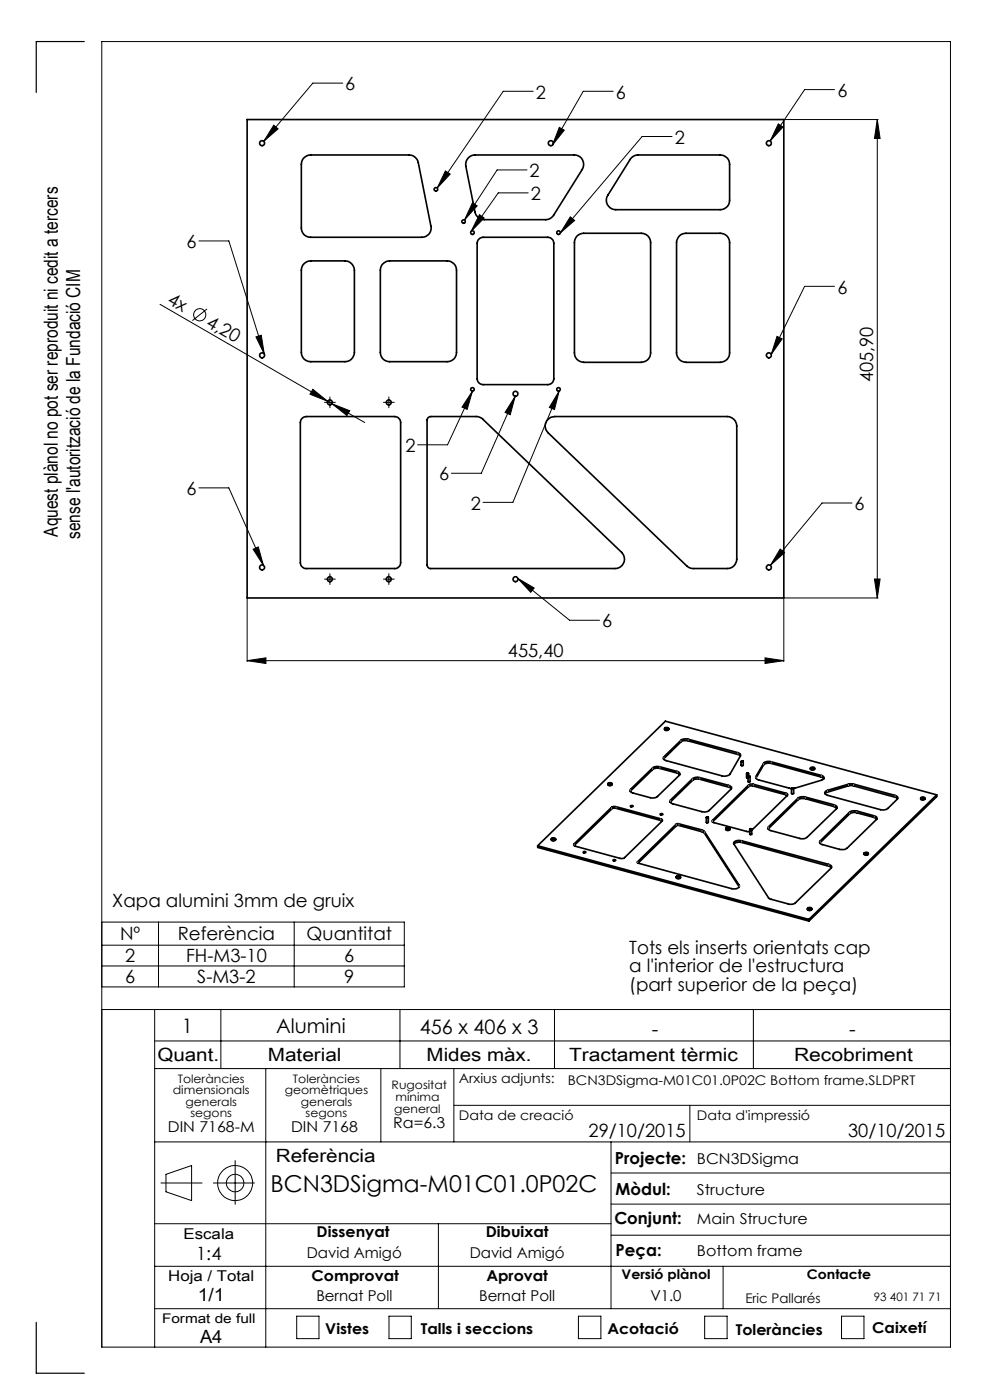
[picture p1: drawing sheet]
<svg xmlns="http://www.w3.org/2000/svg" width="210mm" height="297mm" viewBox="0 0 210 297" stroke-linecap="round" stroke-linejoin="round" font-family="sans-serif">
<g fill="none" stroke="#000" stroke-width=".21">
<path d="M72.7 17.6h-6.3l-10.4 12.4M113.1 19.4h-6.3l-14.1 20.5M130.1 19.4h-6.4l-6.5 11.4M177 19h-6.3l-7.3 10.9M58.1 26.6l.9 .7-3 2.7zM94.5 36.3l1 .6-2.8 3zM111.8 36.1h-6.4l-6.9 10.6M118.6 27l1.1 .6-2.5 3.2zM142.6 29h-6.4l-17.3 20.4M165.1 26.3l1 .6-2.7 3zM166.5 25.4h19.8M186.1 25.4v101.5"/>
<path d="M186.1 25.4l.6 4h-1.2zM42.2 51.1h6.3l7.6 24M100.2 43l1 .7-2.7 3zM101.7 45.5l1 .7-2.8 2.9zM112 40.9h-6.3l-5.8 8.2M121 46l.9 .8-3 2.6zM33.9 64.6l36.5 21.1M43.9 65.5l-3.1 2.5M54.3 71.5l1.1-.4 .7 4zM164.8 71.4l1.1 .5-2.3 3.3zM177 60.7h-6.3l-7.1 14.5M66.4 82.6l3.1 2.5-3.7-1.5z"/>
<path d="M69.4 85.4h1.2M70 84.7v1.3M70.4 85.7l7 3.9M70.4 85.7l3.8 1.4-.6 1.1zM100.2 83l-1.1 3.9-1.1-.5zM100.2 83l-5.3 11.4h-6.3M109.3 84.1l-1.1 3.9-1.1-.5zM109.3 84.1l-7.2 16.3h-6.4M118.6 83l-1 3.9-1.1-.5zM118.6 83l-9.8 23.6h-6.4M42.2 103.5h6.3l7.4 16.4M53.7 116.5l1.1-.5 1.1 3.9z"/>
<path d="M165.5 116.5l.9 .8-3 2.6zM180.7 106.7h-6.3l-11 13.2M52.4 127.1v13.2M109.8 122.7l3.5 2-.7 1zM109.8 122.7l11 8.9h6.4M162.3 139.6l4 .6-4 .6zM166.3 127.1v13.2M166.5 126.9h19.8M185.5 122.8h1.2l-.6 4.1zM52.4 140.2l4-.6v1.2zM52.4 140.2h113.9M21.6 195.6h64.2v13.8h-64.2"/>
<path d="M33.6 195.6v13.8M62.4 195.6v13.8M21.6 214.2h180M21.6 200.5h64.2M21.6 204.9h64.2M32.8 214.2v71.6M46.8 214.2v12.5M84.8 214.2v12.5M117.6 214.2v12.5M159.8 214.2v12.5M32.8 220.8h168.8M32.8 226.7h168.8"/>
<path d="M56.4 226.7v59.1M80.8 226.7v15.5M96.3 226.7v15.5M96.3 234.5h105.3M146.3 234.5v7.7M32.8 259.6h96.8M32.8 242.2h168.8M34.1 251h8.8M35.2 249.1l5.4-1.8v7.4l-5.4-1.9zM45.3 251h8.7M49.9 246.2v9.3M93 259.6v18"/>
<path d="M129.6 242.2v35.4M129.6 255.4h72M129.6 248.8h72M32.8 277.6h168.8M32.8 268.6h168.8M62.9 279.2h4.8v4.8h-4.8zM82.5 279.2h4.7v4.8h-4.7zM122.7 279.2h4.8v4.8h-4.8zM129.6 262h72M149.5 279.2h4.7v4.8h-4.7zM153.4 268.6v9M178.5 279.2h4.8v4.8h-4.8z"/>
<path d="M21.6 285.8h180v-277h-180v277"/>
<circle cx="42.4" cy="66.8" r="1.3"/>
<circle cx="49.9" cy="251" r="3.7"/>
<circle cx="49.9" cy="251" r="1.86"/>
</g>
<path d="M141.5 154.8l-.3 .1 .4 .1-.1-.2M117.5 178.2l-.3 .1 .4 .1-.1-.2M129.5 166.5l-.3 .1 .4 .1-.1-.2M154.5 176l-.3 .1 .4 .1-.1-.2M172.5 163.2l-.3 .1 .3 .1v-.2M195.8 169.6l-.3 .1h.4l-.1-.1M144 186.3l-.3 .1h.4l-.1-.1M171.8 193l-.3 .1 .4 .1-.1-.2M183.8 181.3l-.3 .1h.4l-.1-.1" fill="none" stroke="#000" stroke-width=".21" stroke-dasharray="1.3 .6" stroke-dashoffset=".5" stroke-linecap="butt"/>
<g fill="none" stroke="#000" stroke-width=".21" stroke-dasharray="15.2 1.3 1.3 1.3">
<path d="M69.4 85.4h-.6M70 84.7v-.5M70 86v.5M70.6 85.4h.5M81.9 85.4h-.6M82.5 85.4h.6M82.5 85.4v-.7M82.5 85.4h-.6M82.5 85.4v.6M82.5 84.7v-.5M82.5 86v.5M83.1 85.4h.5"/>
<path d="M69.4 122.9h-.6M70 122.9h.6M70 122.9v-.7M70 122.9h-.6M70 122.9v.6M70 122.2v-.5M70 123.5v.5M70.6 122.9h.5M81.9 122.9h-.6M82.5 122.9h.6M82.5 122.9v-.7M82.5 122.9h-.6"/>
<path d="M82.5 122.9v.6M82.5 122.2v-.5M82.5 123.5v.5M83.1 122.9h.5"/>
</g>
<path d="M17.9 8.8h-10.2v10.8M7.7 280.5v10.8h10.2" fill="none" stroke="#000" stroke-width=".25"/>
<g fill="#000">
<path d="M58.1 26.6l.9 .7-3 2.7zM165.1 26.3l1 .6-2.7 3zM165.5 116.5l.9 .8-3 2.6zM53.7 116.5l1.1-.5 1.1 3.9zM121 46l.9 .8-3 2.6zM101.7 45.5l1 .7-2.8 2.9zM118.6 83l-1 3.9-1.1-.5zM100.2 83l-1.1 3.9-1.1-.5zM94.5 36.3l1 .6-2.8 3zM100.2 43l1 .7-2.7 3zM109.3 84.1l-1.1 3.9-1.1-.5zM118.6 27l1.1 .6-2.5 3.2zM164.8 71.4l1.1 .5-2.3 3.3zM109.8 122.7l3.5 2-.7 1zM54.3 71.5l1.1-.4 .7 4z"/>
<path d="M186.1 25.4l.6 4h-1.2zM185.5 122.8h1.2l-.6 4.1z"/>
<path d="M70.4 85.7l3.2 2.5 .6-1.1zM66.4 82.6l-.6 1 3.7 1.5z"/>
<path d="M162.3 139.6l4 .6-4 .6zM52.4 140.2l4-.6v1.2z"/>
</g>
<g fill="none" stroke="#000" stroke-width=".35">
<path d="M52.4 25.4h113.9v101.5h-113.9zM64.5 33.5a1.92 1.92 0 0 1 1.4-.6h20.8a2.03 2.03 0 0 1 2 1.6l2.7 13.5a1.93 1.93 0 0 1-1.9 2.3h-23.6a1.93 1.93 0 0 1-2-1.9v-13.5l.2-.8zM99.6 33.3l.7-.4h.5h21a2.02 2.02 0 0 1 1.7 3l-6.1 9.7a2 2 0 0 1-1.7 1h-13a2.03 2.03 0 0 1-1.9-1.6l-2-9.7a2.08 2.08 0 0 1 .8-2zM133.8 33.6l.6-.5 .7-.2h17.7a1.99 1.99 0 0 1 2 2v7.6a1.99 1.99 0 0 1-2 2h-22.2a1.99 1.99 0 0 1-1.7-3.1zM64.5 55.9a1.92 1.92 0 0 1 1.4-.6h7.3a2.05 2.05 0 0 1 2 2.1v17.4a1.99 1.99 0 0 1-2 1.9h-7.3a1.93 1.93 0 0 1-2-1.9v-17.4l.2-.8zM81.2 55.9a1.92 1.92 0 0 1 1.5-.6h12.1a1.99 1.99 0 0 1 2 2.1v17.4a1.93 1.93 0 0 1-2 1.9h-12.1a1.93 1.93 0 0 1-2-1.9v-17.4l.1-.8zM101.4 50.9l.4-.4 .7-.2h13.7a1.33 1.33 0 0 1 1.3 1.3v28.8a1.26 1.26 0 0 1-1.3 1.2h-13.7a1.26 1.26 0 0 1-1.3-1.2v-28.8zM122.4 50.1l.7-.5 .7-.1h12.2a1.93 1.93 0 0 1 2 2v23.4a1.99 1.99 0 0 1-2 2h-12.2a1.99 1.99 0 0 1-2-2v-23.4l.2-.8zM144.1 50.1l.6-.5 .8-.1h7.3a1.93 1.93 0 0 1 2 2v23.4a1.99 1.99 0 0 1-2 2h-7.3a2.05 2.05 0 0 1-2-2v-23.4l.2-.8zM63.9 88.9l.4-.3 .7-.2h18.7a1.33 1.33 0 0 1 1.3 1.2v29.8a1.26 1.26 0 0 1-1.3 1.2h-18.7a1.26 1.26 0 0 1-1.3-1.2v-29.8zM90.8 88.6l.6-.2h9.8l.9 .3 29.8 28.5a1.99 1.99 0 0 1 .4 2.2 1.99 1.99 0 0 1-1.8 1.2h-39.1a.78 .78 0 0 1-.8-.7v-30.8zM116.1 89.1a1.87 1.87 0 0 1 1.6-.7h36.6a2.05 2.05 0 0 1 2 2v28.2a1.99 1.99 0 0 1-2 2h-7.4l-1.2-.5-29.4-28.3a1.99 1.99 0 0 1-.2-2.7z"/>
<path d="M141 154.5a.44 .44 0 0 0 .4 .5 .44 .44 0 0 0 .5-.5M141 154.4a.49 .49 0 0 1 .8 .3 .55 .55 0 0 1-.8-.2zM141.2 154.5l.4 .1zM114.1 179.4l57.5 15.6M114.1 179.4v.4l57.5 15.6M116.9 178a.46 .46 0 0 0 .5 .4 .46 .46 0 0 0 .5-.4M117.1 177.8a.41 .41 0 0 1 .4-.1 .41 .41 0 0 1 .3 .4 .57 .57 0 0 1-.9-.2zM117.2 177.9l.4 .1-.2 .1zM121.8 179l8.2-7.9h.7l9.5 2.6a.3 .3 0 0 1 .3 .1 .3 .3 0 0 1-.1 .4l-8.2 7.9h-.6l-9.5-2.6a.3 .3 0 0 1-.4-.1 .3 .3 0 0 1 .1-.4zM128.9 166.3a.46 .46 0 0 0 .5 .4 .46 .46 0 0 0 .5-.4M129 166.2a.57 .57 0 0 1 .9 .1 .46 .46 0 0 1-.5 .2 .46 .46 0 0 1-.4-.3zM129.3 166.2l.3 .1h-.3z"/>
<path d="M133.7 171a.25 .25 0 0 1 .3-.2 .25 .25 0 0 1 .2 .3l-.4 .1zM133.8 167.4l4.6-4.5a1.8 1.8 0 0 1 1.5-.2l3.7 1a.52 .52 0 0 1 .5 .2 .52 .52 0 0 1 0 .6l-4.6 4.5a1.8 1.8 0 0 1-1.6 .2l-3.6-1a.52 .52 0 0 1-.5-.2 .52 .52 0 0 1 0-.6zM140.1 172.6h.4a.25 .25 0 0 1-.2 .3 .25 .25 0 0 1-.2-.2zM140.4 174.2l-9.7-2.7h-.7l-8.2 7.9M140.8 160.5l3.6-3.4a1.8 1.8 0 0 1 1.5-.3l10.6 2.9a.54 .54 0 0 1 .6 .7l-2.3 3.8a1.82 1.82 0 0 1-1.6 .4l-11.9-3.2a.49 .49 0 0 1-.5-.3 .49 .49 0 0 1 0-.6zM142.2 169.7l4.7-4.5a1.8 1.8 0 0 1 1.5-.2l6.2 1.6a.49 .49 0 0 1 .5 .3 .49 .49 0 0 1-.1 .5l-4.6 4.5a1.85 1.85 0 0 1-1.5 .3l-6.2-1.7a.52 .52 0 0 1-.5-.2 .52 .52 0 0 1 0-.6zM144.2 164.4l-.6-.4-3.7-1a1.8 1.8 0 0 0-1.5 .3l-4.7 4.6M149.8 173.4v1.1l.2 .1 .2-.1v-1.1M149.9 173.3l-.1 .2a.2 .2 0 0 0 .3 .1 .2 .2 0 0 0 .1-.2l-.1-.1M149.9 173.3l.3 .1zM154 175.8a.44 .44 0 0 0 .4 .4 .44 .44 0 0 0 .4-.4M154 175.7a.46 .46 0 0 1 .5-.2 .46 .46 0 0 1 .3 .4 .47 .47 0 0 1-.8-.2z"/>
<path d="M155.1 167.3l-.5-.3-6.2-1.7a1.8 1.8 0 0 0-1.5 .3l-4.7 4.6M155.7 178.7a1.66 1.66 0 0 1 1.6-.3l18.5 5a.52 .52 0 0 1 .5 .2 .52 .52 0 0 1 0 .6l-7.6 7.3a1.53 1.53 0 0 1-1.5 .3l-4.1-1.2-7.4-11.5zM155.7 179.1a1.78 1.78 0 0 1 1.6-.4l18.5 5.1 .6 .3M157.1 160.4l-.4-.3-10.8-2.9a1.8 1.8 0 0 0-1.5 .2l-3.6 3.6M157.2 161.6v.7l.1 .2 .4-.2v-.7M157.3 161.5h.3zM157.3 161.5h.1M157.6 161.5h.1l-.3 .2-.1-.2M158.4 164.1v.9h.3M158.5 164l-.1 .1 .1 .1h.3l-.1-.2M158.5 164l.2 .1h-.2zM158.7 164.8l.1 1.1 .3-.1v-1"/>
<path d="M158.7 164.7h.3zM158.8 164.1l-.1 .7h.4l-.1-.1M159 175.9v1.1l.2 .1 .3-.1v-1.1M159.1 175.9h.3zM159.1 175.8l-.1 .1 .2 .1h.3l-.2-.2M160.3 165.1l1.7-2.8a1.71 1.71 0 0 1 1.6-.3l10.6 2.8 .6 .4M162 161.8l.6-.2 .7-.1 10.9 3a.52 .52 0 0 1 .6 .5 .52 .52 0 0 1-.6 .5l-5.9 1.8v1l-.3 .1-.1-.1v-1l-7-1.9a.56 .56 0 0 1-.6-.7zM163 175.4l6.3-6.1a1.85 1.85 0 0 1 1.5-.2l6.2 1.6a.52 .52 0 0 1 .5 .3 .52 .52 0 0 1-.1 .6l-6.2 6a1.58 1.58 0 0 1-1.5 .3l-6.2-1.7a.52 .52 0 0 1-.5-.2 .52 .52 0 0 1 0-.6zM167 168.8a.3 .3 0 0 0 0-.4 .3 .3 0 0 0-.3-.1l-7.1-2-.6 .1-7.9 7.6a.32 .32 0 0 0 0 .4 .32 .32 0 0 0 .3 .1l7.2 2 .4-.1M167 168.8l-7.5-2.1-.5 .1-7.9 7.6M167 168.8l-7.5 7.3M168 167.2l-.1 .1 .2 .1 .2-.1-.1-.1"/>
<path d="M168 167.2h.3zM171.9 163a.44 .44 0 0 0 .4 .4 .44 .44 0 0 0 .5-.4M171.9 162.9a.45 .45 0 0 1 .5-.2 .45 .45 0 0 1 .4 .4 .49 .49 0 0 1-.9-.2zM173.9 178.5l6.3-6.2a1.85 1.85 0 0 1 1.6-.3l3.6 1.1a.49 .49 0 0 1 .5 .2 .49 .49 0 0 1 0 .5l-6.2 6.1a1.85 1.85 0 0 1-1.6 .3l-3.8-1.1-.4-.2zM175 168.4l.5-.3 4.5-1.4 .8-.1 9.2 2.6 .4 .2M175.2 167.8l5.3-1.5 9.3 2.4a.52 .52 0 0 1 .5 .3 .52 .52 0 0 1 0 .5l-2 2a1.92 1.92 0 0 1-1.5 .3l-11.2-3.1a.5 .5 0 0 1-.6-.2 .5 .5 0 0 1 .2-.7zM177.5 171.4l-.5-.3-6.2-1.7a1.85 1.85 0 0 0-1.5 .3l-6.4 6.2M186 173.8l-.6-.4-3.6-1a1.85 1.85 0 0 0-1.6 .3l-6.3 6.2M195.3 169.3a.44 .44 0 0 0 .4 .4 .44 .44 0 0 0 .5-.4M195.3 169.2a.46 .46 0 0 1 .5-.1 .46 .46 0 0 1 .3 .3 .47 .47 0 0 1-.8-.2zM198.7 168.6l-57.6-15.6-27 26.4M198.7 168.6l-27.1 26.4"/>
<path d="M198.7 168.6v.4l-27.1 26.4M123.7 180.7a.29 .29 0 0 1 .3-.1 .29 .29 0 0 1 .2 .3 .3 .3 0 0 1-.3 .1 .3 .3 0 0 1-.2-.3zM130 182.4a.34 .34 0 0 1 .6 .2 .34 .34 0 0 1-.6-.2zM135.2 182.9l8.3-8.1 .4-.1 5 1.4 .5 .3 7.4 11.4a.98 .98 0 0 1-1.4 .8l-20.1-5.5zM135.3 183.1l8.2-7.9 .4-.1 5.5 1.6 7.4 11.5M143.4 186a.46 .46 0 0 0 .5 .4 .46 .46 0 0 0 .5-.4M143.6 185.8a.41 .41 0 0 1 .4-.1 .41 .41 0 0 1 .3 .4 .45 .45 0 0 1-.5 .2 .45 .45 0 0 1-.3-.4zM143.8 185.9l.3 .1-.3 .1zM171.3 192.8a.46 .46 0 0 0 .4 .4 .46 .46 0 0 0 .5-.4M171.3 192.6a.43 .43 0 0 1 .5-.1 .43 .43 0 0 1 .3 .4 .57 .57 0 0 1-.8-.2zM171.6 195v.4M183.3 181a.55 .55 0 0 1 .9 .1 .61 .61 0 0 1-.9-.1z"/>
<path d="M183.3 181a.46 .46 0 0 0 .4 .4 .46 .46 0 0 0 .5-.4M183.6 181l.2-.1 .1 .2z"/>
<circle cx="55.6" cy="30.4" r=".53"/>
<circle cx="116.8" cy="30.4" r=".53"/>
<circle cx="163.1" cy="30.4" r=".52"/>
<circle cx="92.5" cy="40.2" r=".37"/>
<circle cx="98.3" cy="47" r=".37"/>
<circle cx="100.2" cy="49.3" r=".39"/>
<circle cx="118.5" cy="49.4" r=".38"/>
<circle cx="55.6" cy="75.4" r=".54"/>
<circle cx="163.1" cy="75.4" r=".53"/>
<circle cx="70" cy="85.4" r=".52"/>
<circle cx="82.5" cy="85.4" r=".52"/>
<circle cx="100.2" cy="82.6" r=".38"/>
<circle cx="109.3" cy="83.5" r=".52"/>
<circle cx="118.5" cy="82.6" r=".37"/>
<circle cx="55.6" cy="120.4" r=".53"/>
<circle cx="70" cy="122.9" r=".52"/>
<circle cx="82.5" cy="122.9" r=".52"/>
<circle cx="109.3" cy="122.9" r=".52"/>
<circle cx="163.1" cy="120.4" r=".52"/>
<circle cx="154.4" cy="175.8" r=".13"/>
<circle cx="172.4" cy="163" r=".15"/>
<circle cx="195.8" cy="169.3" r=".13"/>
<circle cx="171.8" cy="192.7" r=".14"/>
</g>
<g fill="none" stroke="#808080" stroke-width=".21" stroke-dasharray="6.3 1.3 1.3 1.3 1.3 1.3">
<path d="M144.4 157.4v-.3M146 156.8v.3M156.5 160v-.3M121.8 179v.3M129.7 171.6v-.3M130.7 171.1v.3M133.8 167.4v.3M138.4 163.2v-.3M140 162.7v.3M140.2 174v-.3M140.8 160.6v.3M142.3 169.7v.3"/>
<path d="M143.4 175.2v-.3M143.6 164v-.3M144 174.8v.3M146.9 165.5v-.3M148.4 165v.3M148.9 176.4v-.3M149.5 176.4v.3M151.2 174v.3M154.6 166.9v-.3M157.3 178.4v.3M158.8 166.8v-.3M159.8 166.4v.3"/>
<path d="M160.4 164.8v.2M162 162.3v-.3M163 175.4v.3M163.6 161.6v.3M166.7 168.6v-.3M169.3 169.6v-.3M170.8 169.1v.3M174 178.4v.3M174.2 164.8v-.3M175.5 167.7v.3M177 171.1v-.3M180 166.7v-.3"/>
<path d="M180.2 172.6v-.3M181.1 166.4v.3M181.8 172.1v.3M185.4 173.4v-.3M189.9 169.1v-.4M135.2 182.8v.2M156.8 188.1v-.3M175.8 183.7v-.3"/>
</g>
<text font-size="4.9" x="57.4" y="253">BCN3DSigma-M01C01.0P02C</text>
<g font-size="4.2">
<text x="38.6" y="219">1</text>
<text x="58.6" y="219.2">Alumini</text>
<text x="89" y="219.4">456 x 406 x 3</text>
<text x="138.3" y="219.7">-</text>
<text x="180.1" y="219.7">-</text>
</g>
<g font-size="4.1">
<text x="12.2" y="113.9" transform="rotate(-90 12.2 113.9)">Aquest plànol no pot ser reproduit ni cedit a tercers</text>
<text x="17" y="114.3" transform="rotate(-90 17 114.3)">sense l'autorització de la Fundació CIM</text>
</g>
<g font-size="3.9">
<text x="73.2" y="19.2">6</text>
<text x="113.7" y="20.9">2</text>
<text x="130.7" y="20.9">6</text>
<text x="177.6" y="20.6">6</text>
<text x="143.1" y="30.5">2</text>
<text x="112.3" y="37.6">2</text>
<text x="112.6" y="42.5">2</text>
<text x="39.6" y="52.6">6</text>
<text x="35.3" y="64.4" transform="rotate(30 35.3 64.4)">4x</text>
<text x="177.6" y="62.3">6</text>
<text x="43.5" y="69.1" transform="rotate(30 43.5 69.1)">4,20</text>
<text x="185.3" y="81.1" transform="rotate(-90 185.3 81.1)">405,90</text>
<text x="86" y="95.8">2</text>
<text x="93.1" y="101.9">6</text>
<text x="39.6" y="104.9">6</text>
<text x="99.9" y="108.1">2</text>
<text x="181.3" y="108.2">6</text>
<text x="127.7" y="133.1">6</text>
<text x="107.7" y="139.3">455,40</text>
<text x="23.8" y="192.3">Xapa alumini 3mm de gruix</text>
<text x="25.5" y="199.5">Nº</text>
<text x="37.7" y="199.5">Referència</text>
<text x="65" y="199.5">Quantitat</text>
<text x="133.5" y="202.4">Tots els inserts orientats cap</text>
<text x="26.6" y="204.2">2</text>
<text x="26.6" y="208.6">6</text>
<text x="39.5" y="204.2">FH-M3-10</text>
<text x="41.8" y="208.6">S-M3-2</text>
<text x="73" y="204.2">6</text>
<text x="73" y="208.6">9</text>
<text x="133.5" y="206.3">a l'interior de l'estructura</text>
<text x="133.5" y="210.2">(part superior de la peça)</text>
<text x="33.4" y="225">Quant.</text>
<text x="56.8" y="225">Material</text>
<text x="90.5" y="225">Mides màx.</text>
<text x="120.7" y="225">Tractament tèrmic</text>
<text x="168.4" y="225">Recobriment</text>
<text x="124.8" y="241.3">29/10/2015</text>
<text x="179.9" y="241.3">30/10/2015</text>
<text x="58.5" y="246.5">Referència</text>
<text x="41.6" y="267.2">1:4</text>
<text x="41.9" y="276.1">1/1</text>
<text x="42.4" y="284.9">A4</text>
</g>
<g font-size="3.5">
<text x="130.5" y="246.8">Projecte:</text>
<text x="130.6" y="253.4">Mòdul:</text>
<text x="130.3" y="259.8">Conjunt:</text>
<text x="130.6" y="266.4">Peça:</text>
</g>
<g font-size="3.2">
<text x="83.4" y="239.3">Ra=6.3</text>
<text x="35.6" y="240.1">DIN 7168-M</text>
<text x="61.7" y="240.1">DIN 7168</text>
<text x="147.8" y="246.8">BCN3DSigma</text>
<text x="147.8" y="253.4">Structure</text>
<text x="38.9" y="262.9">Escala</text>
<text x="67.2" y="262.5">Dissenyat</text>
<text x="103" y="262.5">Dibuixat</text>
<text x="147.8" y="259.8">Main Structure</text>
<text x="65.1" y="266.8">David Amigó</text>
<text x="99.6" y="266.8">David Amigó</text>
<text x="147.8" y="266.4">Bottom frame</text>
<text x="35.7" y="271.7">Hoja / Total</text>
<text x="66.1" y="271.7">Comprovat</text>
<text x="103.2" y="271.7">Aprovat</text>
<text x="67.1" y="276.1">Bernat Poll</text>
<text x="101.6" y="276.1">Bernat Poll</text>
<text x="138" y="276.1">V1.0</text>
<text x="69" y="283.1">Vistes</text>
<text x="89.3" y="283.1">Talls i seccions</text>
<text x="128.8" y="283.1">Acotació</text>
<text x="156.1" y="283.2">Toleràncies</text>
<text x="185" y="282.8">Caixetí</text>
</g>
<g font-size="2.8">
<text x="97.3" y="229.6">Arxius adjunts:</text>
<text x="120.4" y="230.2">BCN3DSigma-M01C01.0P02C Bottom frame.SLDPRT</text>
<text x="97.3" y="237.7">Data de creació</text>
<text x="147.8" y="237.7">Data d'impressió</text>
<text x="131.8" y="271.4">Versió plànol</text>
<text x="171.2" y="271.4">Contacte</text>
<text x="34.4" y="280.7">Format de full</text>
<text x="158.1" y="276.3">Eric Pallarés</text>
</g>
<g font-size="2.5">
<text x="36.7" y="232.1">dimensionals</text>
<text x="37.7" y="229.6">Toleràncies</text>
<text x="60.4" y="232.1">geomètriques</text>
<text x="62.1" y="229.6">Toleràncies</text>
<text x="83.1" y="231">Rugositat</text>
<text x="83.9" y="233.5">mínima</text>
<text x="39.4" y="234.6">generals</text>
<text x="40.4" y="237.1">segons</text>
<text x="63.8" y="234.6">generals</text>
<text x="64.8" y="237.1">segons</text>
<text x="83.6" y="236.2">general</text>
<text x="185.4" y="276.1">93 401 71 71</text>
</g>
</svg>
